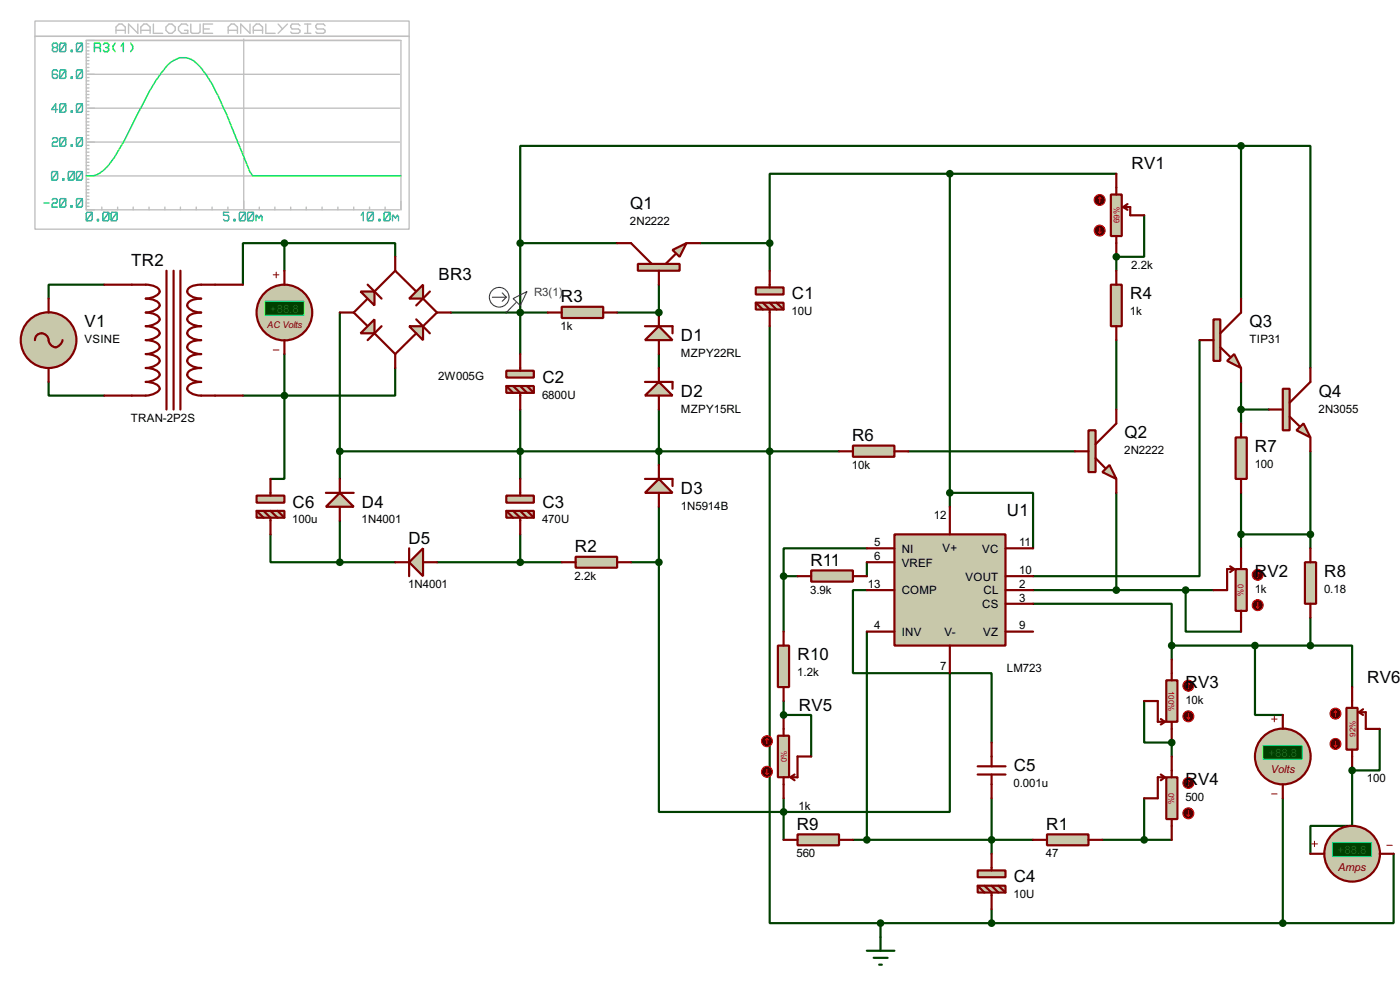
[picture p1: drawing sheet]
<svg xmlns="http://www.w3.org/2000/svg" width="256mm" height="180mm" viewBox="0 0 256 180" stroke-linecap="round" stroke-linejoin="round" font-family="sans-serif">
<g fill="none" stroke="#004000" stroke-width=".4">
<path d="M19.1 52.1h-10.2v2.6M52.1 44.5h-7.6v7.6M52.1 44.5h20.3v2.5M52.1 44.5v5.1M100.4 57.2h-5.1v7.6M120.7 52.1v5.1M8.9 69.9v2.5h10.2M44.5 72.4h7.6M52.1 64.8v7.6M72.4 67.4v5h-20.3M95.3 75v7.6h25.4M120.7 64.8v2.6"/>
<path d="M120.7 75v10.1"/>
</g>
<circle cx="120.7" cy="57.2" r=".2" fill="#004000"/>
<path d="M209.6 39.4v7.6h-5.1M113.1 57.2h7.6M141 59.7v22.9h-20.3M204.5 62.3v12.7" fill="none" stroke="#004000" stroke-width=".4"/>
<circle cx="204.5" cy="47" r=".2" fill="#004000"/>
<g fill="none" stroke="#004000" stroke-width=".4">
<path d="M174 31.8h-33v12.7M174 31.8v61M174 31.8h30.5M227.4 26.7h-132.1v17.8M227.4 26.7h12.7v40.7M227.4 26.7v28M95.3 44.5h17.8M95.3 44.5v12.7M128.3 44.5h12.7M141 44.5v5.1M204.5 47v2.6M219.8 62.3v43.2h-30.5"/>
<path d="M227.4 69.9v7.6M227.4 75h5.1M141 82.6h12.7M166.4 82.6h30.5M174 90.2h15.3v10.2M204.5 90.2v17.8M227.4 90.2v10.2M227.4 97.8h12.7M240.1 82.6v17.8M189.3 110.5h25.4v10.2M189.3 108h33M217.2 108v7.6h10.2"/>
<path d="M209.6 128.3v7.6h5.1"/>
</g>
<circle cx="214.7" cy="135.9" r=".2" fill="#004000"/>
<g fill="none" stroke="#004000" stroke-width=".4">
<path d="M62.3 57.2v30.5M62.3 82.6h33v5.1M95.3 97.8v5.1M120.7 92.8v10.1M80.1 102.9h22.8M115.6 102.9h5.1M120.7 102.9v45.7h53.3v-25.4M158.8 115.6v38.1M143.6 130.9h5v7.6M214.7 135.9v2.6M143.6 146.1v7.6M156.3 153.7h33"/>
<path d="M181.7 153.7v2.6M202 153.7h12.7M209.6 146.1v7.6M181.7 166.4v2.6"/>
</g>
<circle cx="143.6" cy="130.9" r=".2" fill="#004000"/>
<g fill="none" stroke="#004000" stroke-width=".4">
<path d="M143.6 105.5v10.1M143.6 105.5h2.5M158.8 100.4h-15.2v5.1M158.8 108h-2.5v15.2h25.4v12.7M158.8 102.9v2.6M214.7 118.2h25.4M229.9 118.2v12.7h5.1M240.1 118.2h7.6v7.6M240.1 113.1v5.1M143.6 128.3v2.6M252.8 133.4v7.6h-5.1M181.7 146.1v7.6"/>
<path d="M235 146.1v22.9M255.3 156.3v12.7h-20.3M181.7 169h53.3"/>
</g>
<circle cx="247.7" cy="141" r=".2" fill="#004000"/>
<path d="M82.6 57.2h12.7M52.1 72.4v15.3h-2.5M49.6 97.8v5.1h12.7M62.3 95.3v7.6M141 82.6v86.4h20.3M62.3 102.9h10.1M247.7 141v10.2h-7.6v5.1M161.3 169h20.4M161.3 169v2.5" fill="none" stroke="#004000" stroke-width=".4"/>
<circle cx="8.9" cy="62.3" r="5.1" fill="#c8c8aa" stroke="#800000" stroke-width=".4"/>
<path d="M8.9 54.7v2.5M19.1 52.1h7.6a3.3 3.3 0 0 1 2.4 .9 .9 .9 0 0 1-.7 1.2l-1.1 .4-.6 .1a3.3 3.3 0 0 1 2.4 .8 .89 .89 0 0 1-.7 1.2l-1.1 .4-.6 .1a3.3 3.3 0 0 1 2.4 .9l.2 .4a2.75 2.75 0 0 1-2.6 1.2 2.37 2.37 0 0 1 2.6 1.3 2.75 2.75 0 0 1-2.6 1.3 3.2 3.2 0 0 1 2.4 .9l.2 .4a2.75 2.75 0 0 1-2.6 1.2 3.3 3.3 0 0 1 2.4 .9 .9 .9 0 0 1-.7 1.2l-1.1 .4-.6 .1a3.3 3.3 0 0 1 2.4 .8 .89 .89 0 0 1-.7 1.2l-1.1 .4-.6 .1a3.3 3.3 0 0 1 2.4 .9l.2 .4a2.75 2.75 0 0 1-2.6 1.2h-7.6M30.5 49.6v25.4M31.8 49.6v25.4M33.1 49.6v25.4M44.5 52.1h-7.6a2.96 2.96 0 0 0-2.5 .9 .92 .92 0 0 0 .6 1.2l1.1 .4 .8 .1a2.96 2.96 0 0 0-2.5 .8 .91 .91 0 0 0 .6 1.2l1.1 .4 .8 .1a2.96 2.96 0 0 0-2.5 .9 .88 .88 0 0 0 .6 1.2l1.1 .3 .8 .1a2.92 2.92 0 0 0-2.5 .9 .88 .88 0 0 0 .6 1.2l1.1 .4 .8 .1a2.89 2.89 0 0 0-2.5 .9 .89 .89 0 0 0 .6 1.2l1.1 .3 .8 .1a2.96 2.96 0 0 0-2.5 .9 .92 .92 0 0 0 .6 1.2l1.1 .4 .8 .1a2.96 2.96 0 0 0-2.5 .8 .91 .91 0 0 0 .6 1.2l1.1 .4 .8 .1a2.96 2.96 0 0 0-2.5 .9 .88 .88 0 0 0 .6 1.2l1.1 .3 .8 .1h7.6M6.4 62.3a1.25 1.25 0 0 1 1.3-1.3 1.25 1.25 0 0 1 1.2 1.3 1.25 1.25 0 0 0 1.1 1.2 1.25 1.25 0 0 0 1.4-.9l.1-.3M8.9 67.4v2.5" fill="none" stroke="#800000" stroke-width=".4"/>
<circle cx="52.1" cy="57.2" r="5.1" fill="#c8c8aa" stroke="#800000" stroke-width=".4"/>
<path d="M50.1 50.3h1M50.6 49.8v1.1M50.1 64.1h1" fill="none" stroke="#800000" stroke-width=".18"/>
<path d="M48.6 55.2h7.1v2.5h-7.1z" fill="#004000" stroke="#0f0" stroke-width=".2"/>
<path d="M52.1 49.6v2.5M52.1 62.3v2.5" fill="none" stroke="#800000" stroke-width=".4"/>
<g fill="#004000" stroke="#004000" stroke-width=".4">
<circle cx="52.1" cy="72.4" r=".5"/>
<circle cx="52.1" cy="44.5" r=".5"/>
</g>
<path d="M75 59.7h2.5v2.6z" fill="#c8c8aa" stroke="#800000" stroke-width=".4"/>
<path d="M67.4 52.1l2.5 2.6M67.4 54.7l-2.6 2.5 2.6 2.5M68.6 53.4l3.8-3.8 3.9 3.8M69.9 59.7l-2.5 2.6M76.3 58.5l2.5 2.5M77.5 54.7l2.6 2.5-2.6 2.5M78.8 53.4l-2.5 2.5M68.6 61l3.8 3.8 3.9-3.8" fill="none" stroke="#800000" stroke-width=".4"/>
<g fill="#c8c8aa" stroke="#800000" stroke-width=".4">
<path d="M66.1 53.4h2.5v2.5z"/>
<path d="M75 54.7l2.5-2.6v2.6z"/>
<path d="M66.1 61l2.5-2.5v2.5z"/>
</g>
<path d="M62.3 57.2h2.5M72.4 47v2.6M80.1 57.2h2.5M72.4 64.8v2.6" fill="none" stroke="#800000" stroke-width=".4"/>
<g fill="#c8c8aa" stroke="#800000" stroke-width=".4">
<path d="M92.8 67.9h5v1.2h-5z"/>
<path d="M92.8 70.7h5v1.2h-5z"/>
</g>
<path d="M92.8 70.7l1.2 1.2M94 70.7l1.3 1.2v3.1M95.3 64.8v3.1M95.3 70.7l1.3 1.2M96.6 70.7l1.2 1.2" fill="none" stroke="#800000" stroke-width=".4"/>
<path d="M163.9 97.8h20.3v20.4h-20.3z" fill="#c8c8aa" stroke="#800000" stroke-width=".4"/>
<path d="M174 92.8v5M158.8 100.4h5.1M158.8 102.9h5.1M158.8 108h5.1M158.8 115.6h5.1M174 118.2v5M184.2 100.4h5.1M184.2 108h5.1M184.2 115.6h5.1M184.2 105.5h5.1M184.2 110.5h5.1" fill="none" stroke="#800000" stroke-width=".4"/>
<path d="M123.2 45.8l2.6-1.3-1.3 2.5z" fill="#c8c8aa" stroke="#800000" stroke-width=".4"/>
<path d="M116.9 48.3h7.6v1.3h-7.6z" fill="#c8c8aa" stroke="#800000" stroke-width=".4"/>
<path d="M113.1 44.5h2.5l3.8 3.8M120.7 49.6v2.5M123.8 46.5l-1.8 1.8M125.8 44.5h2.5" fill="none" stroke="#800000" stroke-width=".4"/>
<path d="M120.7 59.7l2.5 2.6h-5z" fill="#c8c8aa" stroke="#800000" stroke-width=".4"/>
<path d="M118.2 59.7h5v1.3M120.7 57.2v2.5M120.7 62.3v2.5" fill="none" stroke="#800000" stroke-width=".4"/>
<path d="M118.2 72.4l2.5-2.5 2.5 2.5z" fill="#c8c8aa" stroke="#800000" stroke-width=".4"/>
<path d="M118.2 69.9h5v1.3M120.7 67.4v2.5M120.7 72.4v2.6" fill="none" stroke="#800000" stroke-width=".4"/>
<path d="M120.7 87.7l2.5 2.5h-5z" fill="#c8c8aa" stroke="#800000" stroke-width=".4"/>
<path d="M118.2 87.7h5v1.3M120.7 85.1v2.6M120.7 90.2v2.6" fill="none" stroke="#800000" stroke-width=".4"/>
<g fill="#004000" stroke="#004000" stroke-width=".4">
<circle cx="95.3" cy="57.2" r=".5"/>
<circle cx="95.3" cy="82.6" r=".5"/>
<circle cx="120.7" cy="82.6" r=".5"/>
</g>
<path d="M102.9 56.2h7.6v2h-7.6z" fill="#c8c8aa" stroke="#800000" stroke-width=".4"/>
<path d="M100.4 57.2h2.5M110.5 57.2h2.6" fill="none" stroke="#800000" stroke-width=".4"/>
<circle cx="120.7" cy="57.2" r=".5" fill="#004000" stroke="#004000" stroke-width=".4"/>
<g fill="#c8c8aa" stroke="#800000" stroke-width=".4">
<path d="M138.5 52.6h5.1v1.3h-5.1z"/>
<path d="M138.5 55.4h5.1v1.3h-5.1z"/>
</g>
<path d="M138.5 55.4l1.3 1.3M139.8 55.4l1.2 1.3v3M141 49.6v3M141 55.4l1.3 1.3M142.3 55.4l1.3 1.3" fill="none" stroke="#800000" stroke-width=".4"/>
<circle cx="141" cy="82.6" r=".5" fill="#004000" stroke="#004000" stroke-width=".4"/>
<path d="M202 86.4l1.3-1.3 1.2 2.6z" fill="#c8c8aa" stroke="#800000" stroke-width=".4"/>
<path d="M199.4 78.8h1.3v7.6h-1.3z" fill="#c8c8aa" stroke="#800000" stroke-width=".4"/>
<path d="M204.5 75v2.5l-3.8 3.8M196.9 82.6h2.5M200.7 83.9l1.8 1.8M204.5 87.7v2.5" fill="none" stroke="#800000" stroke-width=".4"/>
<path d="M203.5 52.1h2v7.6h-2z" fill="#c8c8aa" stroke="#800000" stroke-width=".4"/>
<path d="M204.5 49.6v2.5M204.5 59.7v2.6" fill="none" stroke="#800000" stroke-width=".4"/>
<path d="M203.5 35.6h2v7.6h-2z" fill="#c8c8aa" stroke="#800000" stroke-width=".4"/>
<path d="M204.5 31.8v3.8M205.8 37.9l.8 .5M205.8 37.9h1.3v1.5h2.5M206.6 37.4l-.8 .5M204.5 43.2v3.8" fill="none" stroke="#800000" stroke-width=".4"/>
<circle cx="201.4" cy="36.6" r="1" fill="#400000" stroke="#f00" stroke-width=".2"/>
<path d="M201.5 36.1l-.3 .3M201.5 36.1l.2 .3M201.5 36.1v1" fill="none" stroke="#f00" stroke-width=".2"/>
<circle cx="201.4" cy="42.2" r="1" fill="#400000" stroke="#f00" stroke-width=".2"/>
<path d="M201.2 42.5l.3 .2M201.5 41.7v1M201.7 42.5l-.2 .2" fill="none" stroke="#f00" stroke-width=".2"/>
<g fill="#004000" stroke="#004000" stroke-width=".4">
<circle cx="204.5" cy="47" r=".5"/>
<circle cx="141" cy="44.5" r=".5"/>
<circle cx="174" cy="90.2" r=".5"/>
<circle cx="174" cy="31.8" r=".5"/>
</g>
<path d="M156.3 81.6h7.6v2h-7.6z" fill="#c8c8aa" stroke="#800000" stroke-width=".4"/>
<path d="M153.7 82.6h2.6M163.9 82.6h2.5" fill="none" stroke="#800000" stroke-width=".4"/>
<path d="M224.8 66.1l1.3-1.3 1.3 2.6z" fill="#c8c8aa" stroke="#800000" stroke-width=".4"/>
<path d="M222.3 58.5h1.3v7.6h-1.3z" fill="#c8c8aa" stroke="#800000" stroke-width=".4"/>
<path d="M227.4 54.7v2.5l-3.8 3.8M219.8 62.3h2.5M223.6 63.6l1.8 1.7M227.4 67.4v2.5" fill="none" stroke="#800000" stroke-width=".4"/>
<circle cx="95.3" cy="44.5" r=".5" fill="#004000" stroke="#004000" stroke-width=".4"/>
<path d="M237.5 78.8l1.3-1.3 1.3 2.6z" fill="#c8c8aa" stroke="#800000" stroke-width=".4"/>
<path d="M235 71.2h1.3v7.6h-1.3z" fill="#c8c8aa" stroke="#800000" stroke-width=".4"/>
<path d="M232.5 75h2.5M236.3 76.3l1.8 1.7M240.1 67.4v2.5l-3.8 3.8M240.1 80.1v2.5" fill="none" stroke="#800000" stroke-width=".4"/>
<circle cx="227.3" cy="26.7" r=".5" fill="#004000" stroke="#004000" stroke-width=".4"/>
<path d="M226.4 80.1h2v7.6h-2z" fill="#c8c8aa" stroke="#800000" stroke-width=".4"/>
<path d="M227.4 77.5v2.6M227.4 87.7v2.5" fill="none" stroke="#800000" stroke-width=".4"/>
<circle cx="227.3" cy="75" r=".5" fill="#004000" stroke="#004000" stroke-width=".4"/>
<path d="M226.4 104.2h2v7.6h-2z" fill="#c8c8aa" stroke="#800000" stroke-width=".4"/>
<path d="M225.4 103.7l.7 .5M226.1 104.2l-.7 .5M226.1 104.2h-1.3v3.8h-2.5M227.4 100.4v3.8M227.4 111.8v3.8" fill="none" stroke="#800000" stroke-width=".4"/>
<circle cx="230.4" cy="110.8" r="1" fill="#400000" stroke="#f00" stroke-width=".2"/>
<path d="M230.2 111.1l.2 .2M230.4 110.3v1M230.7 111.1l-.3 .2" fill="none" stroke="#f00" stroke-width=".2"/>
<circle cx="230.4" cy="105.2" r="1" fill="#400000" stroke="#f00" stroke-width=".2"/>
<path d="M230.4 104.7l.3 .3M230.4 104.7l-.2 .3M230.4 104.7v1" fill="none" stroke="#f00" stroke-width=".2"/>
<g fill="#004000" stroke="#004000" stroke-width=".4">
<circle cx="204.5" cy="108" r=".5"/>
<circle cx="217.2" cy="108" r=".5"/>
</g>
<path d="M239.1 102.9h2v7.6h-2z" fill="#c8c8aa" stroke="#800000" stroke-width=".4"/>
<path d="M240.1 100.4v2.5M240.1 110.5v2.6" fill="none" stroke="#800000" stroke-width=".4"/>
<g fill="#004000" stroke="#004000" stroke-width=".4">
<circle cx="240" cy="97.8" r=".5"/>
<circle cx="227.3" cy="97.8" r=".5"/>
</g>
<path d="M213.7 124.5h2v7.6h-2z" fill="#c8c8aa" stroke="#800000" stroke-width=".4"/>
<path d="M209.6 128.3h2.5v3.8h1.3M212.7 131.6l.7 .5M213.4 132.1l-.7 .5M214.7 120.7v3.8M214.7 132.1v3.8" fill="none" stroke="#800000" stroke-width=".4"/>
<circle cx="217.7" cy="131.1" r="1" fill="#400000" stroke="#f00" stroke-width=".2"/>
<path d="M217.5 131.4l.2 .2M217.7 130.6v1M218 131.4l-.3 .2" fill="none" stroke="#f00" stroke-width=".2"/>
<circle cx="217.7" cy="125.5" r="1" fill="#400000" stroke="#f00" stroke-width=".2"/>
<path d="M217.7 125l.3 .3M217.7 125l-.2 .3M217.7 125v1" fill="none" stroke="#f00" stroke-width=".2"/>
<path d="M213.7 142.3h2v7.6h-2z" fill="#c8c8aa" stroke="#800000" stroke-width=".4"/>
<path d="M214.7 138.5v3.8M212.7 141.8l.7 .5M213.4 142.3l-.7 .5M213.4 142.3h-1.3v3.8h-2.5M214.7 149.9v3.8" fill="none" stroke="#800000" stroke-width=".4"/>
<circle cx="217.7" cy="148.9" r="1" fill="#400000" stroke="#f00" stroke-width=".2"/>
<path d="M217.5 149.2l.2 .2M217.7 148.4v1M218 149.2l-.3 .2" fill="none" stroke="#f00" stroke-width=".2"/>
<circle cx="217.7" cy="143.3" r="1" fill="#400000" stroke="#f00" stroke-width=".2"/>
<path d="M217.7 142.8l.3 .3M217.7 142.8l-.2 .3M217.7 142.8v1" fill="none" stroke="#f00" stroke-width=".2"/>
<g fill="#004000" stroke="#004000" stroke-width=".4">
<circle cx="214.6" cy="118.2" r=".5"/>
<circle cx="214.6" cy="135.9" r=".5"/>
</g>
<path d="M191.8 152.7h7.6v2h-7.6z" fill="#c8c8aa" stroke="#800000" stroke-width=".4"/>
<path d="M189.3 153.7h2.5M199.4 153.7h2.6" fill="none" stroke="#800000" stroke-width=".4"/>
<circle cx="209.6" cy="153.7" r=".5" fill="#004000" stroke="#004000" stroke-width=".4"/>
<path d="M62.3 90.2l2.5 2.6h-5.1z" fill="#c8c8aa" stroke="#800000" stroke-width=".4"/>
<path d="M59.7 90.2h5.1M62.3 87.7v2.5M62.3 92.8v2.5" fill="none" stroke="#800000" stroke-width=".4"/>
<circle cx="62.2" cy="82.6" r=".5" fill="#004000" stroke="#004000" stroke-width=".4"/>
<path d="M75 102.9l2.5-2.5v5.1z" fill="#c8c8aa" stroke="#800000" stroke-width=".4"/>
<path d="M72.4 102.9h2.6M75 100.4v5.1M77.5 102.9h2.6" fill="none" stroke="#800000" stroke-width=".4"/>
<g fill="#c8c8aa" stroke="#800000" stroke-width=".4">
<path d="M92.8 90.7h5v1.3h-5z"/>
<path d="M92.8 93.5h5v1.3h-5z"/>
</g>
<path d="M92.8 93.5l1.2 1.3M94 93.5l1.3 1.3v3M95.3 87.7v3M95.3 93.5l1.3 1.3M96.6 93.5l1.2 1.3" fill="none" stroke="#800000" stroke-width=".4"/>
<path d="M105.5 101.9h7.6v2h-7.6z" fill="#c8c8aa" stroke="#800000" stroke-width=".4"/>
<path d="M102.9 102.9h2.6M113.1 102.9h2.5" fill="none" stroke="#800000" stroke-width=".4"/>
<g fill="#004000" stroke="#004000" stroke-width=".4">
<circle cx="95.3" cy="102.9" r=".5"/>
<circle cx="120.7" cy="102.9" r=".5"/>
</g>
<g fill="#c8c8aa" stroke="#800000" stroke-width=".4">
<path d="M179.1 159.3h5.1v1.3h-5.1z"/>
<path d="M179.1 162.1h5.1v1.3h-5.1z"/>
</g>
<path d="M181.7 156.3v3M179.1 162.1l1.3 1.3M180.4 162.1l1.3 1.3v3M181.7 162.1l1.2 1.3M182.9 162.1l1.3 1.3" fill="none" stroke="#800000" stroke-width=".4"/>
<g fill="#004000" stroke="#004000" stroke-width=".4">
<circle cx="181.6" cy="153.7" r=".5"/>
<circle cx="181.6" cy="169" r=".5"/>
</g>
<path d="M146.1 152.7h7.6v2h-7.6z" fill="#c8c8aa" stroke="#800000" stroke-width=".4"/>
<path d="M143.6 153.7h2.5M153.7 153.7h2.6" fill="none" stroke="#800000" stroke-width=".4"/>
<g fill="#004000" stroke="#004000" stroke-width=".4">
<circle cx="158.8" cy="153.7" r=".5"/>
<circle cx="143.5" cy="148.6" r=".5"/>
</g>
<path d="M142.5 134.7h2.1v7.6h-2.1z" fill="#c8c8aa" stroke="#800000" stroke-width=".4"/>
<path d="M143.6 130.9v3.8M148.6 138.5h-2.5v3.8h-1.3M143.6 142.3v3.8M144.8 142.3l.8 .5M145.6 141.8l-.8 .5" fill="none" stroke="#800000" stroke-width=".4"/>
<circle cx="140.5" cy="135.7" r="1" fill="#400000" stroke="#f00" stroke-width=".2"/>
<path d="M140.5 135.2l-.2 .2M140.5 135.2l.3 .2M140.5 135.2v1" fill="none" stroke="#f00" stroke-width=".2"/>
<circle cx="140.5" cy="141.3" r="1" fill="#400000" stroke="#f00" stroke-width=".2"/>
<path d="M140.3 141.5l.2 .3M140.5 140.8v1M140.8 141.5l-.3 .3" fill="none" stroke="#f00" stroke-width=".2"/>
<path d="M142.5 118.2h2.1v7.6h-2.1z" fill="#c8c8aa" stroke="#800000" stroke-width=".4"/>
<path d="M143.6 115.6v2.6M143.6 125.8v2.5" fill="none" stroke="#800000" stroke-width=".4"/>
<circle cx="143.5" cy="130.9" r=".5" fill="#004000" stroke="#004000" stroke-width=".4"/>
<path d="M148.6 104.4h7.7v2.1h-7.7z" fill="#c8c8aa" stroke="#800000" stroke-width=".4"/>
<path d="M146.1 105.5h2.5M156.3 105.5h2.5M181.7 135.9v4.4M179.1 141.8h5.1M179.1 140.3h5.1M181.7 141.8v4.3" fill="none" stroke="#800000" stroke-width=".4"/>
<circle cx="143.5" cy="105.5" r=".5" fill="#004000" stroke="#004000" stroke-width=".4"/>
<circle cx="235" cy="138.5" r="5.1" fill="#c8c8aa" stroke="#800000" stroke-width=".4"/>
<path d="M233 131.6h1M233.5 131.1v1M233 145.3h1" fill="none" stroke="#800000" stroke-width=".18"/>
<path d="M231.4 136.5h7.2v2.5h-7.2z" fill="#004000" stroke="#0f0" stroke-width=".2"/>
<path d="M235 130.9v2.5M235 143.6v2.5" fill="none" stroke="#800000" stroke-width=".4"/>
<circle cx="229.9" cy="118.2" r=".5" fill="#004000" stroke="#004000" stroke-width=".4"/>
<circle cx="247.7" cy="156.3" r="5.1" fill="#c8c8aa" stroke="#800000" stroke-width=".4"/>
<path d="M240.3 154.5h1.1M240.8 154v1M254.1 154.7h1" fill="none" stroke="#800000" stroke-width=".18"/>
<path d="M244.1 154.2h7.2v2.6h-7.2z" fill="#004000" stroke="#0f0" stroke-width=".2"/>
<path d="M240.1 156.3h2.5M252.8 156.3h2.5" fill="none" stroke="#800000" stroke-width=".4"/>
<circle cx="235" cy="169" r=".5" fill="#004000" stroke="#004000" stroke-width=".4"/>
<path d="M246.7 129.6h2v7.6h-2z" fill="#c8c8aa" stroke="#800000" stroke-width=".4"/>
<path d="M247.7 125.8v3.8M247.7 137.2v3.8M249 130.4l.7 .5M249 130.4h1.2v3h2.6M249.7 129.8l-.7 .6" fill="none" stroke="#800000" stroke-width=".4"/>
<circle cx="244.6" cy="130.6" r="1" fill="#400000" stroke="#f00" stroke-width=".2"/>
<path d="M244.7 130.1l-.3 .3M244.7 130.1l.2 .3M244.7 130.1v1" fill="none" stroke="#f00" stroke-width=".2"/>
<circle cx="244.6" cy="136.2" r="1" fill="#400000" stroke="#f00" stroke-width=".2"/>
<path d="M244.4 136.5l.3 .2M244.7 135.7v1M244.9 136.5l-.2 .2" fill="none" stroke="#f00" stroke-width=".2"/>
<g fill="#004000" stroke="#004000" stroke-width=".4">
<circle cx="240" cy="118.2" r=".5"/>
<circle cx="247.7" cy="141" r=".5"/>
<circle cx="161.3" cy="169" r=".5"/>
</g>
<path d="M158.8 174h5.1M160.1 175.3h2.5M161.1 176.6h.5M161.3 171.5v2.5" fill="none" stroke="#004000" stroke-width=".4"/>
<g fill="none" stroke="#c0c0c0" stroke-width=".25">
<path d="M6.4 3.9h68.6v38.1h-68.6zM6.4 6.7h68.6M15.8 19.8h57.4M15.8 19.2h.5M15.8 18.6h.5M15.8 17.9h.5M15.8 17.3h.5M15.8 16.7h.5M15.8 16.1h.5M15.8 15.5h.5M15.8 14.8h.5M15.8 14.2h.5"/>
<path d="M15.8 13.6h57.4M15.8 13h.5M15.8 12.4h.5M15.8 11.7h.5M15.8 11.1h.5M15.8 10.5h.5M15.8 9.9h.5M15.8 9.3h.5M15.8 8.6h.5M15.8 8h.5M21.3 6.1v-1.1l.5-.6h.6l.6 .6v1.1M21.3 5.6h1.7"/>
<path d="M25.3 4.4v1.7l-1.7-1.7v1.7M25.8 6.1v-1.1l.6-.6h.5l.6 .6v1.1M25.8 5.6h1.7M28.1 4.4v1.7h1.7M31 4.4h.5l.6 .6v.6l-.6 .5h-.5l-.6-.5v-.6zM34.4 4.7l-.3-.3h-.8l-.6 .6v.6l.6 .5h1.1v-.5h-.6M35 4.4v1.5l.2 .2h1.2l.3-.2v-1.5M37.3 5.3h1.1M39 4.4h-1.7v1.7h1.7M41.8 6.1v-1.1l.6-.6h.5l.6 .6v1.1M41.8 5.6h1.7M44.7 7.2v31.2"/>
<path d="M45.8 4.4v1.7l-1.7-1.7v1.7M46.4 6.1v-1.1l.6-.6h.5l.6 .6v1.1M46.4 5.6h1.7M48.7 4.4v1.7h1.7M51 4.4l.8 .9M52.7 4.4l-1.7 1.7M55 4.7l-.3-.3h-1.2l-.2 .3v.3l.2 .3h1.2l.3 .3v.3l-.3 .2h-1.2l-.2-.2M55.8 4.4h1.2M55.8 6.1h1.2M56.4 4.4v1.7M59.6 4.7l-.3-.3h-1.2l-.2 .3v.3l.2 .3h1.2l.3 .3v.3l-.3 .2h-1.2l-.2-.2M15.8 37.8h.5"/>
<path d="M15.8 37.2h.5M15.8 36.5h.5M15.8 35.9h.5M15.8 35.3h.5M15.8 34.7h.5M15.8 34.1h.5M15.8 33.4h.5M15.8 32.8h.5M15.8 32.2h57.4M15.8 31.6h.5M15.8 31h.5M15.8 30.3h.5"/>
<path d="M15.8 29.7h.5M15.8 29.1h.5M15.8 28.5h.5M15.8 27.9h.5M15.8 27.2h.5M15.8 26.6h.5M15.8 26h57.4M15.8 25.4h.5M15.8 24.8h.5M15.8 24.1h.5M15.8 23.5h.5M15.8 22.9h.5"/>
<path d="M15.8 22.3h.5M15.8 21.7h.5M15.8 21h.5M15.8 20.4h.5M18.7 37.9v.5M21.6 37.9v.5M24.4 37.9v.5M27.3 37.9v.5M30.2 37.9v.5M33.1 37.9v.5M36 37.9v.5M38.9 37.9v.5"/>
<path d="M41.8 37.9v.5M47.5 37.9v.5M50.4 37.9v.5M53.3 37.9v.5M56.1 37.9v.5M59 37.9v.5M61.9 37.9v.5M64.8 37.9v.5M67.7 37.9v.5M70.6 37.9v.5M73.2 38.4h-57.4v-31h57.7v31"/>
</g>
<g fill="none" stroke="#00c0c0" stroke-width=".25">
<path d="M9.8 8.7l-.2-.2v-.3l.2-.3h.6l.2 .3v.3l-.2 .2M9.8 8.7l-.2 .3v.2l.2 .3h.6l.2-.3v-.2l-.2-.3M9.8 8.7h.6M10.6 13.1l-.2-.3h-.6l-.2 .3v1l.2 .3h.6l.2-.3v-.2l-.2-.3h-.8M11.1 7.9h.8l.2 .3v1l-.2 .3h-.8l-.1-.3v-1zM11.1 12.8h.8l.2 .3v1l-.2 .3h-.8l-.1-.3v-1zM11.1 19h.8l.2 .3v1l-.2 .3h-.8l-.1-.3v-1zM12.1 19l-1.1 1.6M12.1 12.8l-1.1 1.6M12.1 7.9l-1.1 1.6M13.1 9.2h.2v.3h-.2zM13.1 14.1h.2v.3h-.2z"/>
<path d="M14.2 7.9h.7l.2 .3v1l-.2 .3h-.7l-.2-.3v-1zM14.2 12.8h.7l.2 .3v1l-.2 .3h-.7l-.2-.3v-1zM14.2 19h.7l.2 .3v1l-.2 .3h-.7l-.2-.3v-1zM15.1 19l-1.1 1.6M15.1 12.8l-1.1 1.6M15.1 7.9l-1.1 1.6M8.1 37.2h.9M9.6 36.6l.2-.2h.5l.2 .2v.3l-.2 .3h-.5l-.2 .2v.5h.9M9.6 31.4h.8l.2 .3v1l-.2 .3h-.8l-.1-.3v-1zM9.6 25.5l.2-.3h.6l.2 .3v.3l-.2 .2h-.6l-.2 .3v.5h1M10.6 31.4l-1.1 1.6M10.6 20.1h-1.1l.7-1.1v1.6"/>
<path d="M11.1 36.4h.8l.2 .2v1.1l-.2 .2h-.8l-.1-.2v-1.1zM11.1 25.2h.8l.2 .3v1l-.2 .3h-.8l-.1-.3v-1zM11.5 32.7h.2v.3h-.2zM12.1 36.4l-1.1 1.5M12.1 25.2l-1.1 1.6M12.7 31.4h.7l.2 .3v1l-.2 .3h-.7l-.2-.3v-1zM13 37.7h.2v.2h-.2zM13.1 26.5h.2v.3h-.2zM13.1 20.3h.2v.3h-.2zM13.6 31.4l-1.1 1.6M14.2 36.4h.7l.2 .2v1.1l-.2 .2h-.7l-.2-.2v-1.1zM14.2 25.2h.7l.2 .3v1l-.2 .3h-.7l-.2-.3v-1z"/>
<path d="M14.2 31.4h.7l.2 .3v1l-.2 .3h-.7l-.2-.3v-1zM15.1 36.4l-1.1 1.5M15.1 31.4l-1.1 1.6M15.1 25.2l-1.1 1.6M16 38.9h.7l.2 .2v1.1l-.2 .2h-.7l-.2-.2v-1.1zM16.9 38.9l-1.1 1.5M19 38.9h.8l.2 .2v1.1l-.2 .2h-.8l-.1-.2v-1.1zM20 38.9l-1.1 1.5M20.5 38.9h.8l.2 .2v1.1l-.2 .2h-.8l-.1-.2v-1.1zM21.5 38.9l-1.1 1.5M41.9 38.9h-.9v.5h.7l.2 .3v.5l-.2 .2h-.5l-.2-.2M44 38.9h.8l.2 .2v1.1l-.2 .2h-.8l-.1-.2v-1.1z"/>
<path d="M45 38.9l-1.1 1.5M45.5 38.9h.8l.2 .2v1.1l-.2 .2h-.8l-.1-.2v-1.1zM46.5 38.9l-1.1 1.5M46.9 39.4v1M46.9 39.7l.2-.3 .4 .5 .3-.5 .2 .3v.7M66.2 39.4l.4-.5v1.5M67.5 38.9h.7l.2 .2v1.1l-.2 .2h-.7l-.2-.2v-1.1zM68.4 38.9l-1.1 1.5M70.5 38.9h.8l.2 .2v1.1l-.2 .2h-.8l-.1-.2v-1.1zM71.5 38.9l-1.1 1.5M71.9 39.4v1M71.9 39.7l.2-.3 .4 .5 .3-.5 .2 .3v.7"/>
<path d="M17.9 40.2h.2v.2h-.2zM42.9 40.2h.2v.2h-.2zM69.4 40.2h.2v.2h-.2z"/>
</g>
<path d="M17.3 8.7h.9M18.2 8.7l.2-.2v-.3l-.2-.3h-.9v1.6M18.2 8.7l.2 .3v.5M19 8.2l.2-.3h.5l.2 .3v.3l-.2 .2M19.4 8.7h.3M19.7 8.7l.2 .3v.2l-.2 .3h-.5l-.2-.3M21.1 7.9l-.4 .6v.5l.4 .5M22.2 8.5l.4-.6v1.6M24 7.9l.3 .6v.5l-.3 .5M15.8 32.2h.5a4.1 4.1 0 0 0 3.5-1.8l.5-.6a50.6 50.6 0 0 0 4.8-8.6 43.9 43.9 0 0 1 5.1-8.6l.5-.6a5.7 5.7 0 0 1 2.2-1.4 4 4 0 0 1 3.8 1.7 42 42 0 0 1 5.6 10.6l3.5 8.6 .6 .7h27.1" fill="none" stroke="#0f0" stroke-width=".25"/>
<g fill="none" stroke="#0000c0" stroke-width=".2">
<path d="M90.2 54.4h2.6M92 53.6l.8 .8M92.8 54.4l-.8 .8M94 54.7l2.6-1.3-1.3 2.5zM94.5 55.4l-1.7 1.8"/>
<circle cx="91.4" cy="54.4" r="1.8"/>
</g>
<g fill="#c8c8aa" stroke="#800000" stroke-width=".4">
<path d="M47 90.7h5.1v1.3h-5.1z"/>
<path d="M47 93.5h5.1v1.3h-5.1z"/>
</g>
<path d="M47 93.5l1.3 1.3M48.3 93.5l1.3 1.3v3M49.6 87.7v3M49.6 93.5l1.3 1.3M50.9 93.5l1.2 1.3" fill="none" stroke="#800000" stroke-width=".4"/>
<circle cx="62.2" cy="102.9" r=".5" fill="#004000" stroke="#004000" stroke-width=".4"/>
<g font-size="3.5">
<text x="207.3" y="31">RV1</text>
<text x="115.5" y="38.3">Q1</text>
<text x="24" y="48.7">TR2</text>
<text x="80.3" y="51.3">BR3</text>
<text x="15.5" y="59.9">V1</text>
<text x="102.8" y="55.4">R3</text>
<text x="145.1" y="54.8">C1</text>
<text x="207.1" y="54.8">R4</text>
<text x="228.9" y="59.9">Q3</text>
<text x="124.8" y="62.4">D1</text>
<text x="99.4" y="70.1">C2</text>
<text x="124.8" y="72.6">D2</text>
<text x="241.6" y="72.6">Q4</text>
<text x="156.1" y="80.8">R6</text>
<text x="206" y="80.2">Q2</text>
<text x="229.9" y="82.8">R7</text>
<text x="53.6" y="92.9">C6</text>
<text x="66.3" y="92.9">D4</text>
<text x="99.4" y="92.9">C3</text>
<text x="124.8" y="90.4">D3</text>
<text x="184.5" y="94.5">U1</text>
<text x="74.8" y="99.6">D5</text>
<text x="105.3" y="101.1">R2</text>
<text x="148.5" y="103.6">R11</text>
<text x="229.9" y="105.6">RV2</text>
<text x="242.6" y="105.6">R8</text>
<text x="146.1" y="120.9">R10</text>
<text x="217.2" y="125.9">RV3</text>
<text x="250.5" y="125">RV6</text>
<text x="146.4" y="130.1">RV5</text>
<text x="185.7" y="141.2">C5</text>
<text x="217.2" y="143.7">RV4</text>
<text x="146" y="151.9">R9</text>
<text x="191.7" y="151.9">R1</text>
<text x="185.7" y="161.5">C4</text>
</g>
<g font-size="2.4">
<text x="115.4" y="41.2">2N2222</text>
<text x="207.3" y="49.2">2.2k</text>
<text x="145" y="57.7">10U</text>
<text x="207" y="57.7">1k</text>
<text x="15.5" y="62.8">VSINE</text>
<text x="102.7" y="60.4">1k</text>
<text x="124.7" y="65.4">MZPY22RL</text>
<text x="228.9" y="62.8">TIP31</text>
<text x="80.3" y="69.5">2W005G</text>
<text x="24" y="77.2">TRAN-2P2S</text>
<text x="99.3" y="73">6800U</text>
<text x="124.7" y="75.5">MZPY15RL</text>
<text x="241.6" y="75.5">2N3055</text>
<text x="206" y="83.1">2N2222</text>
<text x="156.1" y="85.8">10k</text>
<text x="229.9" y="85.7">100</text>
<text x="53.6" y="95.8">100u</text>
<text x="66.3" y="95.8">1N4001</text>
<text x="99.3" y="95.8">470U</text>
<text x="124.7" y="93.3">1N5914B</text>
<text x="171.1" y="94.9">12</text>
<text x="160.2" y="100">5</text>
<text x="165.2" y="101.2">NI</text>
<text x="172.7" y="101.1">V+</text>
<text x="179.9" y="101.2">VC</text>
<text x="186.7" y="100">11</text>
<text x="74.8" y="107.7">1N4001</text>
<text x="105.3" y="106.1">2.2k</text>
<text x="159" y="107.6">13</text>
<text x="160.2" y="102.5">6</text>
<text x="165.2" y="103.7">VREF</text>
<text x="176.9" y="106.3">VOUT</text>
<text x="186.7" y="105.1">10</text>
<text x="186.7" y="107.6">2</text>
<text x="148.4" y="108.7">3.9k</text>
<text x="165.2" y="108.8">COMP</text>
<text x="179.9" y="111.3">CS</text>
<text x="180.2" y="108.8">CL</text>
<text x="186.7" y="110.1">3</text>
<text x="229.9" y="108.5">1k</text>
<text x="242.6" y="108.5">0.18</text>
<text x="160.2" y="115.2">4</text>
<text x="165.2" y="116.4">INV</text>
<text x="173" y="116.5">V-</text>
<text x="180.1" y="116.4">VZ</text>
<text x="186.7" y="115.2">9</text>
<text x="146.1" y="123.8">1.2k</text>
<text x="172.3" y="122.7">7</text>
<text x="184.4" y="122.9">LM723</text>
<text x="217.2" y="128.9">10k</text>
<text x="250.4" y="143.2">100</text>
<text x="146.3" y="148.3">1k</text>
<text x="185.7" y="144.1">0.001u</text>
<text x="217.2" y="146.6">500</text>
<text x="145.9" y="156.9">560</text>
<text x="191.6" y="156.9">47</text>
<text x="185.7" y="164.4">10U</text>
</g>
<g font-size="2.4" fill="#008000">
<text x="49.5" y="57.2">+88.8</text>
<text x="232.4" y="138.5">+88.8</text>
<text x="245.1" y="156.3">+88.8</text>
</g>
<text font-size="2.4" fill="#0000c0" x="97.8" y="54.2">R3(1)</text>
<g font-size="2.3" fill="#800000">
<text x="232.8" y="141.6">Volts</text>
<text x="245.1" y="159.4">Amps</text>
</g>
<text font-size="1.9" fill="#800000" x="48.9" y="60.1">AC Volts</text>
<g font-size="1.7" fill="#c00000">
<text x="205.1" y="40.9" transform="rotate(-90 205.1 40.9)">69%</text>
<text x="226.8" y="106.9" transform="rotate(90 226.8 106.9)">0%</text>
<text x="214.1" y="126.5" transform="rotate(90 214.1 126.5)">100%</text>
<text x="248.3" y="134.8" transform="rotate(-90 248.3 134.8)">92%</text>
<text x="144.1" y="139.5" transform="rotate(-90 144.1 139.5)">0%</text>
<text x="214.1" y="145" transform="rotate(90 214.1 145)">0%</text>
</g>
</svg>
